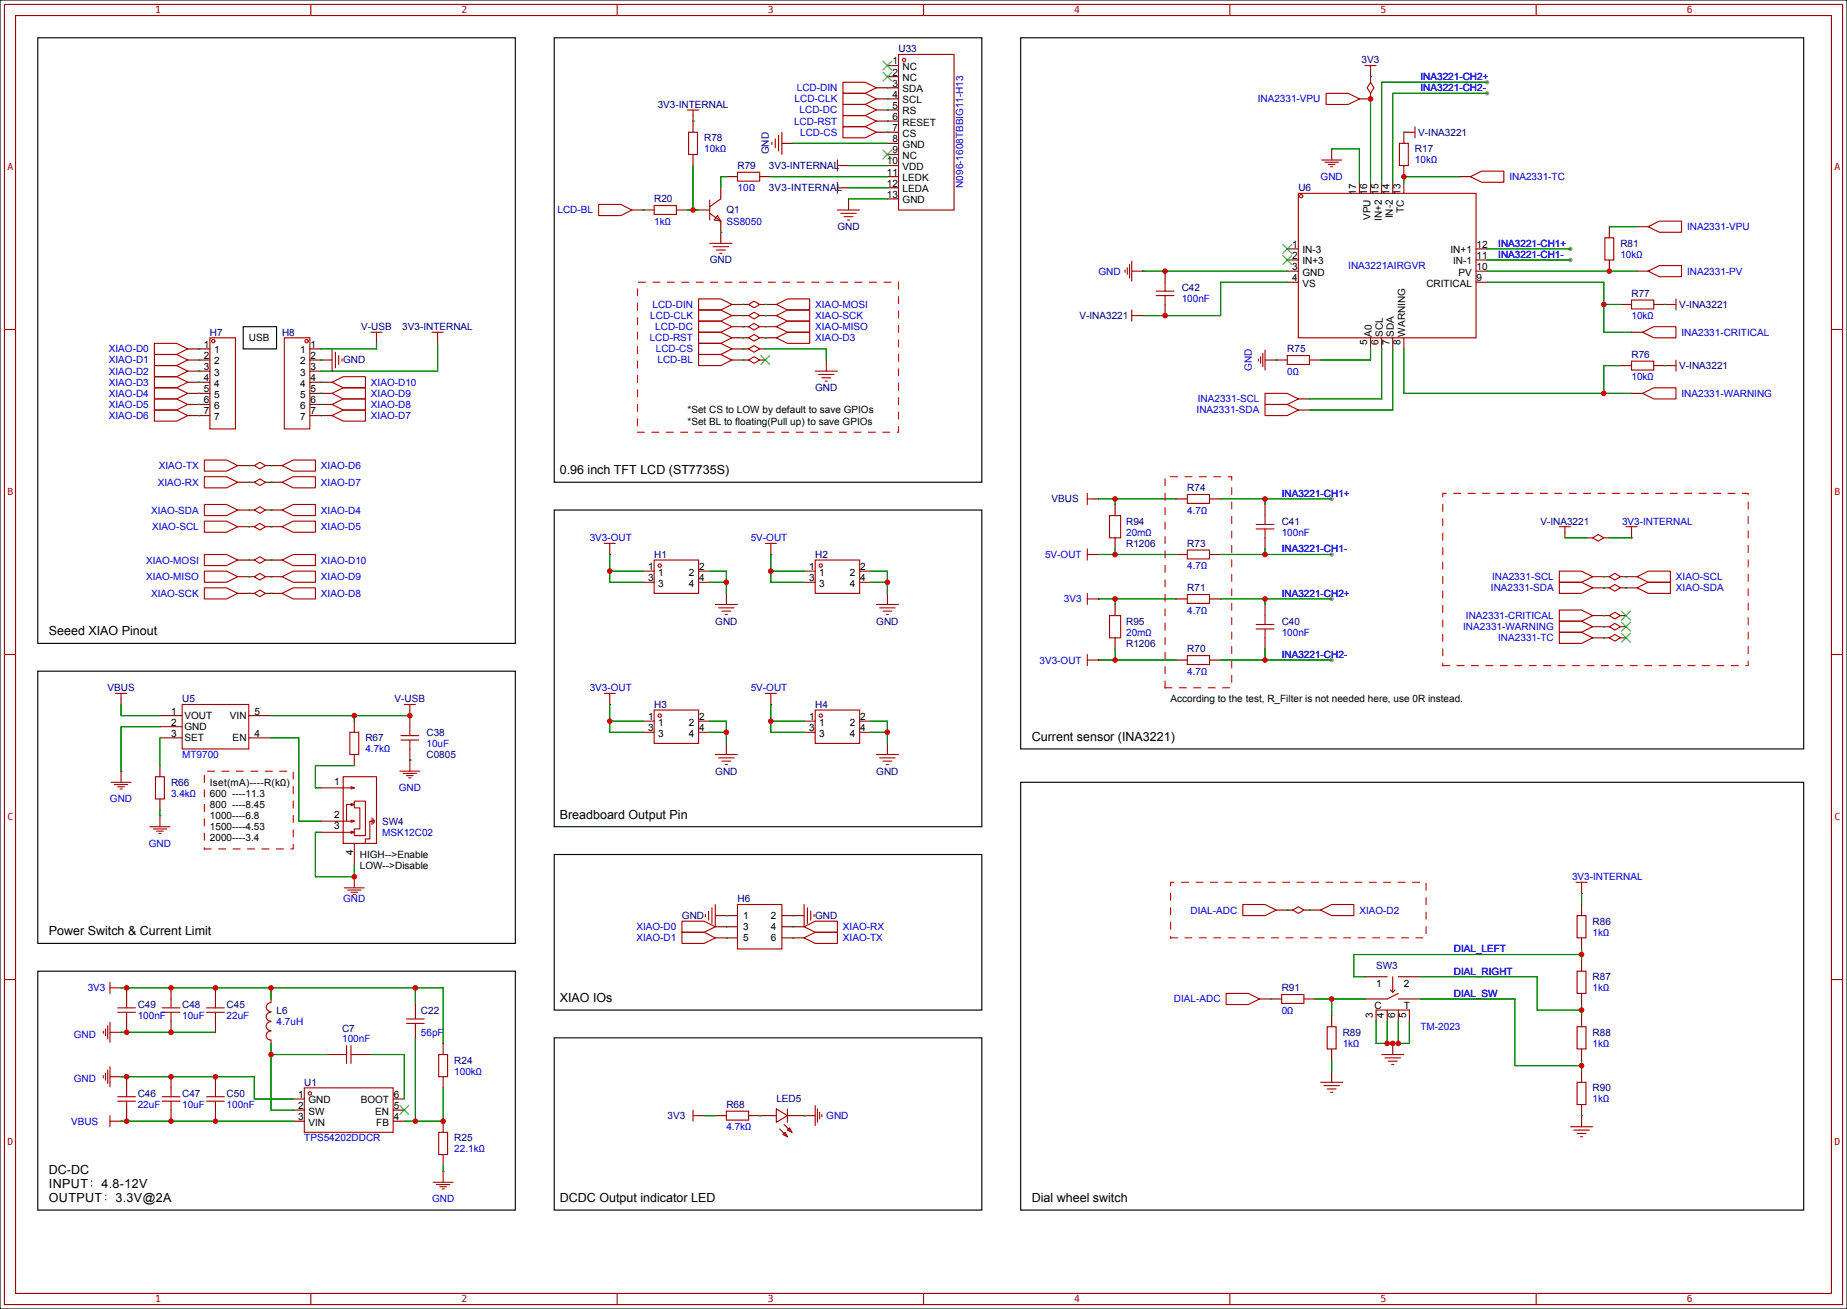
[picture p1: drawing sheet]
<svg xmlns="http://www.w3.org/2000/svg" width="422mm" height="299mm" viewBox="0 0 422 299" stroke-linecap="round" stroke-linejoin="round" font-family="sans-serif">
<path d="M0 0h422.4v299.2h-422.4z" fill-rule="evenodd" fill="#fff" stroke="#000" stroke-width=".25"/>
<g fill="#999">
<circle cx="340.1" cy="21.3" r=".51"/>
<circle cx="340.1" cy="18.8" r=".51"/>
<circle cx="304.5" cy="136.9" r=".51"/>
<circle cx="304.5" cy="150.9" r=".51"/>
<circle cx="304.5" cy="114" r=".51"/>
<circle cx="304.5" cy="126.7" r=".51"/>
<circle cx="359.2" cy="56.9" r=".51"/>
<circle cx="359.2" cy="59.4" r=".51"/>
</g>
<g fill="none" stroke="#a10000" stroke-width=".25">
<path d="M1 1h420.4v297.2h-420.4zM3.6 3.6h415.2v292.1h-415.2zM71.1 1v2.6M141.1 1v2.6M192.8 18.8h5.1l2.5 1.3-2.5 1.2h-5.1zM205.5 12.4h12.7v35.6h-12.7zM211.2 1v2.6M281.3 1v2.6M312.2 15h2.5M313.4 18.8l.8 1.3-.8 1.2-.7-1.2zM313.4 15v1.3M351.3 1v2.6"/>
<path d="M157.2 25.1h2.6M157.5 30.2h2v5.1h-2zM158.5 25.1v1.3M168.7 39.4h5v2h-5zM176.5 32.5v.5M177.3 31.8v2M178.1 31v3.5M178.8 30.2v5.1M191.5 36.6v2.5M191.5 37.8h1.3M192.8 21.3h5.1l2.5 1.3-2.5 1.3h-5.1zM192.8 23.9h5.1l2.5 1.2-2.5 1.3h-5.1z"/>
<path d="M192.8 26.4h5.1l2.5 1.3-2.5 1.3h-5.1zM192.8 29h5.1l2.5 1.2-2.5 1.3h-5.1zM302.3 36.6h4.5M303 37.1h3.1M303.3 21.3h5.1l2.5 1.3-2.5 1.3h-5.1zM303.8 37.6h1.5M304.3 38.1h.5M304.5 34v2.6M320 32.8h2.1v5h-2.1zM322.3 30.2h1.3M323.6 29v2.5M136.9 46.7h5.1l2.5 1.3-2.5 1.3h-5.1z"/>
<path d="M149.6 47h5.1v2h-5.1zM162.3 48.8l2.5 1.7M162.3 45.7v4.6M162.3 55.6h5.1M163.1 56.4h3.5M163.8 57.2h2.1M164.1 49.3l.7 1.2-1.5-.2zM164.6 57.9h.5M164.8 45.5l-2.5 1.7M191.5 41.7v2.5M191.5 42.9h1.3M191.5 48h5.1"/>
<path d="M192.3 48.8h3.5M193 49.5h2.1M193.8 50.3h.5M258.8 59.7v4.6M296.9 44.2h40.7v33h-40.7zM336.3 40.4l2.5-1.3h5.1v2.6h-5.1zM367 54.4h2.1v5h-2.1zM376.9 51.8l2.6-1.3h5.1v2.6h-5.1zM1 75.3h2.6M35.3 78.5h5.1l2.5 1.3-2.5 1.2h-5.1zM48 77.2h5.8v20.8h-5.8zM65 77.2h5.9v20.8h-5.9z"/>
<path d="M75.9 79.8v5M84.8 75.9h2.6M86.1 75.9v1.3M98.8 75.9h2.5M100.1 75.9v1.3M159.8 68.3h5l2.6 1.3-2.6 1.3h-5zM159.8 70.9h5l2.6 1.2-2.6 1.3h-5zM159.8 73.4h5l2.6 1.3-2.6 1.2h-5zM159.8 75.9h5l2.6 1.3-2.6 1.3h-5zM159.8 78.5h5l2.6 1.3-2.6 1.2h-5zM171.2 79.8l1.3-.8 1.2 .8-1.2 .7zM171.2 77.2l1.3-.7 1.2 .7-1.2 .8z"/>
<path d="M171.2 74.7l1.3-.8 1.2 .8-1.2 .7zM171.2 72.1l1.3-.7 1.2 .7-1.2 .8zM171.2 69.6l1.3-.8 1.2 .8-1.2 .8zM177.5 69.6l2.6-1.3h5.1v2.6h-5.1zM177.5 74.7l2.6-1.3h5.1v2.5h-5.1zM177.5 72.1l2.6-1.2h5.1v2.5h-5.1zM177.5 77.2l2.6-1.3h5.1v2.6h-5.1zM257.3 61.7v.5M257.8 61.2v1.5M258.3 60.5v3M258.8 62h2.6M258.8 70.9v2.5"/>
<path d="M258.8 72.1h1.3M264.4 66.5h4.1M264.4 67.6h4.1M266.4 64.5v2M266.4 67.6v2M373.1 68.6h5.1v2h-5.1zM375.7 75.9l2.5-1.2h5.1v2.5h-5.1zM376.9 62l2.6-1.3h5.1v2.5h-5.1zM382 69.6h1.3M383.3 68.3v2.6M418.8 75.3h2.6M35.3 81h5.1l2.5 1.3-2.5 1.3h-5.1z"/>
<path d="M35.3 83.6h5.1l2.5 1.2-2.5 1.3h-5.1zM35.3 86.1h5.1l2.5 1.3-2.5 1.2h-5.1zM35.3 88.6h5.1l2.5 1.3-2.5 1.3h-5.1zM35.3 91.2h5.1l2.5 1.3-2.5 1.2h-5.1zM35.3 93.7h5.1l2.5 1.3-2.5 1.3h-5.1zM75.9 95l2.6-1.3h5.1v2.6h-5.1zM75.9 92.5l2.6-1.3h5.1v2.5h-5.1zM75.9 89.9l2.6-1.3h5.1v2.6h-5.1zM75.9 87.4l2.6-1.3h5.1v2.5h-5.1zM76.7 80.5v3.6M77.5 81.3v2M78.2 82v.6"/>
<path d="M159.8 81h5l2.6 1.3-2.6 1.3h-5zM171.2 82.3l1.3-.8 1.2 .8-1.2 .8zM186.4 84.8h5.1M187.2 85.6h3.6M188 86.4h2M188.7 87.1h.5M287.8 82v.6M288.3 81.5v1.6M288.8 80.8v3M289.3 92.5h5.1l2.5 1.2-2.5 1.3h-5.1zM289.3 89.9h5.1l2.5 1.3-2.5 1.3h-5.1zM289.3 82.3h2.5"/>
<path d="M289.3 80v4.6M294.4 81.3h5.1v2h-5.1zM373.1 82.5h5.1v2.1h-5.1zM375.7 89.9l2.5-1.3h5.1v2.6h-5.1zM382 83.6h1.3M383.3 82.3v2.5M46.7 105.2h5.1l2.6 1.2-2.6 1.3h-5.1zM46.7 109h5.1l2.6 1.2-2.6 1.3h-5.1zM46.7 115.3h5.1l2.6 1.3-2.6 1.3h-5.1zM46.7 119.1h5.1l2.6 1.3-2.6 1.3h-5.1zM58.2 106.4l1.2-.7 1.3 .7-1.3 .8zM58.2 110.2l1.2-.7 1.3 .7-1.3 .8z"/>
<path d="M58.2 116.6l1.2-.8 1.3 .8-1.3 .7zM64.5 116.6l2.6-1.3h5v2.6h-5zM64.5 106.4l2.6-1.2h5v2.5h-5zM64.5 110.2l2.6-1.2h5v2.5h-5zM248.7 112.8v2.5M248.7 114h1.2M253.7 117.9h2.6v5h-2.6zM271.5 113h5.1v2.1h-5.1zM287.3 119.9h4M289.3 117.9v2M46.7 126.7h5.1l2.6 1.3-2.6 1.3h-5.1zM46.7 130.6h5.1l2.6 1.2-2.6 1.3h-5.1z"/>
<path d="M46.7 134.4h5.1l2.6 1.2-2.6 1.3h-5.1zM58.2 120.4l1.2-.8 1.3 .8-1.3 .8zM58.2 128l1.2-.7 1.3 .7-1.3 .8zM58.2 131.8l1.2-.7 1.3 .7-1.3 .8zM58.2 135.6l1.2-.7 1.3 .7-1.3 .8zM64.5 120.4l2.6-1.3h5v2.6h-5zM64.5 135.6l2.6-1.2h5v2.5h-5zM64.5 131.8l2.6-1.2h5v2.5h-5zM64.5 128l2.6-1.3h5v2.6h-5zM138.2 124.2h2.5M139.4 124.2v2.5M149.6 128h10.2v7.6h-10.2z"/>
<path d="M163.6 138.2h5.1M164.3 138.9h3.6M165.1 139.7h2M175 124.2h2.5M176.3 124.2v2.5M186.4 128h10.2v7.6h-10.2zM200.4 138.2h5.1M201.2 138.9h3.5M201.9 139.7h2.1M248.7 136.9h2.5M248.7 125.5v2.5M248.7 135.6v2.6"/>
<path d="M248.7 126.7h2.5M271.5 135.9h5.1v2h-5.1zM271.5 125.7h5.1v2.1h-5.1zM287.3 120.9h4M289.3 120.9v2M356.6 130.6h5.1l2.5 1.2-2.5 1.3h-5.1zM356.6 133.1h5.1l2.5 1.3-2.5 1.2h-5.1zM356.6 139.4h5.1l2.5 1.3-2.5 1.3h-5.1zM356.6 120.4h2.6M357.9 120.4v1.3M364.2 122.9l1.3-.7 1.3 .7-1.3 .8zM368 131.8l1.3-.7 1.3 .7-1.3 .8z"/>
<path d="M368 134.4l1.3-.8 1.3 .8-1.3 .7zM371.9 120.4h2.5M373.1 120.4v2.5M374.4 131.8l2.5-1.2h5.1v2.5h-5.1zM374.4 134.4l2.5-1.3h5.1v2.5h-5.1zM1 149.6h2.6M26.4 158.5h2.6M27.7 158.5v1.3M138.2 158.5h2.5M139.4 158.5v2.5M165.9 140.5h.5M175 158.5h2.5"/>
<path d="M176.3 158.5v2.5M202.7 140.5h.5M248.7 149.6v2.5M248.7 150.9h2.5M253.7 140.7h2.6v5.1h-2.6zM271.5 149.9h5.1v2h-5.1zM287.3 142.7h4M287.3 143.8h4M289.3 140.7v2M289.3 143.8v2M356.6 142h5.1l2.5 1.3-2.5 1.2h-5.1zM356.6 144.5h5.1l2.5 1.3-2.5 1.3h-5.1z"/>
<path d="M368 140.7l1.3-.7 1.3 .7-1.3 .8zM368 143.3l1.3-.8 1.3 .8-1.3 .7zM368 145.8l1.3-.8 1.3 .8-1.3 .8zM418.8 149.6h2.6M25.4 178.8h4.6M26.2 179.3h3M26.9 179.8h1.5M27.7 176.3v2.5M35.6 177.5h2v5.1h-2zM41.7 161h15.2v10.2h-15.2zM78.5 177.5h7.6v15.3h-7.6zM80 167.4h2v5.1h-2z"/>
<path d="M80.3 179.8l.7 .3M91.4 176.3h4.6M91.7 168.1h4.1M91.7 169.2h4.1M92.2 176.8h3M92.5 161h2.5M93 177.3h1.5M93.5 177.8h.5M93.7 161v1.3M93.7 166.1v2M93.7 169.2v2M93.7 173.7v2.6"/>
<path d="M149.6 162.3h10.2v7.6h-10.2zM163.6 172.5h5.1M164.3 173.2h3.6M165.1 174h2M165.9 174.8h.5M186.4 162.3h10.2v7.6h-10.2zM200.4 172.5h5.1M201.2 173.2h3.5M201.9 174h2.1M202.7 174.8h.5M27.4 180.3h.5M34.3 189h4.6"/>
<path d="M35.1 189.5h3M35.8 190h1.5M36.3 190.5h.5M36.6 186.4v2.6M78.5 190.2h2.5l-.7 .3M78.5 187.7h2.5M78.5 180.1h2.5M80.3 184.1l.7-.2h-1.8v3.8M80.3 187.5l.7 .2M80.3 190l.7 .2M80.3 183.6l.7 .3M81 183.1h2.6v7.9h-2.6v-1.5h1.3v-4.8h-1.3z"/>
<path d="M81 187.7l-.7 .3M81 180.1l-.7 .2M85.1 187.7h-.5v4.1h-1v1M85.1 186.9v1.6M85.3 187.2v1M85.6 187.5v.5M78.7 202.9h4.6M79.5 203.5h3M80.3 204h1.5M80.8 204.5h.5M81 200.4v2.5M156 210.6h5l2.6 1.2-2.6 1.3h-5z"/>
<path d="M156 213.1h5l2.6 1.3-2.6 1.2h-5zM161.3 209v.5M162.1 208.3v2M162.8 207.5v3.6M163.6 206.8v5M168.7 206.8h10.1v10.1h-10.1zM183.9 211.8l2.5-1.2h5.1v2.5h-5.1zM183.9 214.4l2.5-1.3h5.1v2.5h-5.1zM183.9 206.8v5M184.7 207.5v3.6M185.4 208.3v2M186.2 209v.5"/>
<path d="M284.2 206.8h5.1l2.5 1.2-2.5 1.3h-5.1zM295.7 208l1.2-.7 1.3 .7-1.3 .8zM302 208l2.5-1.2h5.1v2.5h-5.1zM360.4 201.7h2.6M360.7 209.3h2v5.1h-2zM361.7 201.7v2.5M1 223.9h2.6M23.6 235.7v.5M24.1 235.2v1.5M24.6 234.4v3.1M25.1 224.5v2.6M25.1 233.7v4.6"/>
<path d="M25.1 225.8h2.6M25.1 236h2.6M26.9 231.4h4.1M26.9 230.4h4.1M29 228.3v2.1M29 231.4v2M37.1 231.4h4M37.1 230.4h4M39.1 228.3v2.1M39.1 231.4v2M47.2 231.4h4.1M47.2 230.4h4.1"/>
<path d="M49.3 228.3v2.1M49.3 231.4v2M62 233.5a1.01 1.01 0 0 0-1.1 1 1.01 1.01 0 0 0 1.1 1.1M62 231.4a1.01 1.01 0 0 0-1.1 1 1.01 1.01 0 0 0 1.1 1M62 229.2a1.01 1.01 0 0 0-1.1 1 1.01 1.01 0 0 0 1.1 1M62 235.7a1.01 1.01 0 0 0-1.1 1 1.01 1.01 0 0 0 1.1 1M79.2 239v4.1M80.3 239v4.1M93 233.9h4M93 232.9h4M95 232.2v.7M95 233.9v.8"/>
<path d="M280.4 227.1h5.1l2.5 1.2-2.5 1.3h-5.1zM293.1 227.3h5.1v2.1h-5.1zM303.5 234.7h2.1v5.1h-2.1zM314.7 230.9h7.6M318 226.3l.5 .5 .5-.5M318.5 223.3v3.5M319.8 227.1l-2.6 1.2M360.7 222h2v5.1h-2zM360.7 234.7h2v5.1h-2zM418.8 223.9h2.6M23.6 245.9v.5M24.1 245.4v1.5"/>
<path d="M24.6 244.6v3M25.1 256.3h2.6M25.1 243.8v4.6M25.1 255v2.6M25.1 246.1h2.6M26.9 251.7h4.1M26.9 250.7h4.1M29 248.7v2M29 251.7v2M37.1 251.7h4M37.1 250.7h4M39.1 248.7v2"/>
<path d="M39.1 251.7v2M47.2 251.7h4.1M47.2 250.7h4.1M49.3 248.7v2M49.3 251.7v2M69.6 248.7h20.3v10.1h-20.3zM77.2 241h2M80.3 241h2M100.3 241h2.1v5.1h-2.1zM100.3 258.8h2.1v5.1h-2.1zM158.5 253.7v2.6M158.5 255h1.3"/>
<path d="M166.1 254h5.1v2h-5.1zM177.5 253.5l2.6 1.5-2.6 1.5zM178.3 258.1l1.8 1.7M179.1 259.3l.5-.5 .5 1zM179.3 257l1.8 1.8M180.1 253.5v3M180.6 257.8l.5 1-1-.5zM183.9 255h2.5M186.4 252.7v4.6M186.9 253.5v3M187.5 254.3v1.5M188 254.8v.5"/>
<path d="M302 247.4h5.1M302.8 248.2h3.5M303.5 248.9h2.1M304.3 249.7h.5M316 241h5.1M316.7 241.8h3.6M317.5 242.6h2M318.3 243.3h.5M359.2 257.6h5M359.9 258.3h3.6M360.7 247.4h2v5.1h-2zM360.7 259.1h2"/>
<path d="M361.4 259.8h.5M99.1 270.3h4.5M99.8 270.8h3.1M100.6 271.3h1.5M101.1 271.8h.5M101.3 267.7v2.6M71.1 295.7v2.5M141.1 295.7v2.5M211.2 295.7v2.5M281.3 295.7v2.5M351.3 295.7v2.5"/>
<circle cx="206.8" cy="13.7" r=".38"/>
<circle cx="297.6" cy="44.8" r=".38"/>
<circle cx="48.8" cy="78" r=".38"/>
<circle cx="70.1" cy="78" r=".38"/>
<circle cx="150.9" cy="129.3" r=".38"/>
<circle cx="187.7" cy="129.3" r=".38"/>
<circle cx="150.9" cy="163.6" r=".38"/>
<circle cx="187.7" cy="163.6" r=".38"/>
<circle cx="70.9" cy="249.9" r=".38"/>
</g>
<g fill="none" stroke="#870000" stroke-width=".25">
<path d="M202.9 15h2.6M202.9 17.5h2.6M313.4 16.3v2.5M158.5 26.4v3.8M158.5 35.3v2.5M178.8 32.8h2.6M192.8 37.8h1.3M200.4 20.1h5.1M200.4 22.6h5.1M200.4 25.1h5.1M200.4 27.7h5.1M200.4 30.2h5.1"/>
<path d="M202.9 32.8h2.6M202.9 35.3h2.6M202.9 37.8h2.6M304.5 34h.1M313.4 21.3v1.3h-2.5M321.1 37.8v2.6M322.3 30.2h-1.2v2.6M144.5 48h5.1M154.7 48h2.5M159.8 48h2.5M164.8 42.9v2.6M164.8 50.5v5.1"/>
<path d="M166.1 40.4h2.6M173.7 40.4h2.6M192.8 42.9h1.3M194.1 45.5v2.5M202.9 40.4h2.6M202.9 42.9h2.6M202.9 45.5h2.6M294.4 56.9h2.5M294.4 59.4h2.5M310.9 41.7v2.5M313.4 41.7v2.5M316 41.7v2.5"/>
<path d="M318.5 41.7v2.5M321.1 41.7v2.5M333.8 40.4h2.5M337.6 56.9h2.5M337.6 59.4h2.5M368 51.8v2.6M368 59.4v2.6M374.4 51.8h2.5M42.9 79.8h5.1M70.9 79.8h2.5M86.1 77.2v1.3M100.1 77.2v1.3"/>
<path d="M167.4 69.6h3.8M167.4 72.1h3.8M167.4 74.7h3.8M167.4 77.2h3.8M167.4 79.8h3.8M173.7 69.6h3.8M173.7 72.1h3.8M173.7 74.7h3.8M173.7 77.2h3.8M173.7 79.8h1.3M260.1 72.1h1.3M261.4 62h.1"/>
<path d="M266.4 62v2.5M266.4 69.6v2.5M294.4 62h2.5M294.4 64.5h2.5M313.4 77.2v2.6M316 77.2v2.6M318.5 77.2v2.6M321.1 77.2v2.6M337.6 62h2.5M337.6 64.5h2.5M370.6 69.6h2.5M373.1 75.9h2.6"/>
<path d="M374.4 62h2.5M378.2 69.6h3.8M42.9 82.3h5.1M42.9 89.9h5.1M42.9 84.8h5.1M42.9 87.4h5.1M42.9 92.5h5.1M42.9 95h5.1M70.9 82.3h5M70.9 89.9h5M70.9 84.8h2.5M70.9 87.4h5"/>
<path d="M70.9 92.5h5M70.9 95h5M167.4 82.3h3.8M173.7 82.3h1.3M189 82.3v2.5M291.8 82.3h.1M291.8 82.3h2.6M296.9 93.7h2.6M296.9 91.2h2.6M299.5 82.3h2.5M370.6 83.6h2.5M373.1 89.9h2.6"/>
<path d="M378.2 83.6h3.8M54.4 106.4h3.8M54.4 110.2h3.8M54.4 116.6h3.8M60.7 106.4h3.8M60.7 110.2h3.8M60.7 116.6h3.8M249.9 114h1.3M255 115.3v2.6M269 114h2.5M276.6 114h2.5M289.3 115.3v2.6"/>
<path d="M54.4 120.4h3.8M54.4 128h3.8M54.4 131.8h3.8M54.4 135.6h3.8M60.7 120.4h3.8M60.7 128h3.8M60.7 131.8h3.8M60.7 135.6h3.8M139.4 126.7h.1M147.1 130.6h2.5M147.1 133.1h2.5M159.8 130.6h2.5"/>
<path d="M159.8 133.1h2.5M166.1 135.6v2.6M176.3 126.7h.1M183.9 130.6h2.5M183.9 133.1h2.5M196.6 130.6h2.5M196.6 133.1h2.5M202.9 135.6v2.6M251.2 136.9h.1M251.2 126.7h.1M255 122.9v2.6M255 138.2v2.5"/>
<path d="M269 136.9h2.5M269 126.7h2.5M276.6 136.9h2.5M276.6 126.7h2.5M289.3 122.9v2.6M289.3 138.2v2.5M357.9 121.7v1.2M363 122.9h1.2M364.2 131.8h3.8M364.2 134.4h3.8M366.8 122.9h1.2M370.6 131.8h3.8"/>
<path d="M370.6 134.4h3.8M373.1 122.9h.1M27.7 159.8v1.2M251.2 150.9h.1M255 145.8v2.5M269 150.9h2.5M276.6 150.9h2.5M289.3 145.8v2.5M364.2 140.7h3.8M364.2 143.3h3.8M364.2 145.8h3.8M370.6 140.7h1.3"/>
<path d="M370.6 143.3h1.3M370.6 145.8h1.3M27.7 176.3h.1M36.6 163.6h5.1M36.6 166.1h5.1M36.6 168.7h5.1M36.6 175v2.5M56.9 163.6h5.1M56.9 168.7h5.1M81 164.8v2.6M81 172.5v2.5M93.7 173.7h.1"/>
<path d="M93.7 162.3v3.8M93.7 171.2v2.5M139.4 161h.1M147.1 164.8h2.5M147.1 167.4h2.5M159.8 164.8h2.5M159.8 167.4h2.5M166.1 169.9v2.6M176.3 161h.1M183.9 164.8h2.5M183.9 167.4h2.5M196.6 164.8h2.5"/>
<path d="M196.6 167.4h2.5M202.9 169.9v2.6M36.6 186.4h.1M36.6 182.6v2.6M73.4 190.2h5.1M73.4 187.7h5.1M73.4 180.1h5.1M81 192.8v5.1M81 200.4h.1M163.6 209.3h5.1M163.6 211.8h5.1M163.6 214.4h5.1"/>
<path d="M178.8 209.3h5.1M178.8 211.8h5.1M178.8 214.4h5.1M291.8 208h3.9M298.2 208h3.8M361.7 204.2h.1M361.7 206.8v2.5M361.7 214.4v2.5M361.7 219.5v2.5M27.7 225.8h.1M27.7 236h.1M29 225.8v2.5"/>
<path d="M29 233.4v2.6M39.1 225.8v2.5M39.1 233.4v2.6M49.3 225.8v2.5M49.3 233.4v2.6M62 228.3v.8M62 237.7v.8M95 229.6v2.6M95 234.7v2.5M101.3 238.5v2.5M288 228.3h5.1M298.2 228.3h2.5"/>
<path d="M304.5 232.2v2.5M304.5 239.8v2.5M312.2 223.3h5M312.2 228.3h5M314.7 230.9v2.5M317.2 230.9v2.5M318.5 238.5v2.5M319.8 223.3h5.1M319.8 230.9v2.5M319.8 228.3h5.1M322.3 230.9v2.5M361.7 227.1v2.5"/>
<path d="M361.7 232.2v2.5M361.7 239.8v2.5M27.7 256.3h.1M27.7 246.1h.1M29 246.1v2.6M29 253.7v2.6M39.1 246.1v2.6M39.1 253.7v2.6M49.3 246.1v2.6M49.3 253.7v2.6M67.1 251.2h2.5M67.1 253.7h2.5"/>
<path d="M67.1 256.3h2.5M74.7 241h2.5M82.3 241h2.5M89.9 251.2h2.6M89.9 253.7h2.6M89.9 256.3h2.6M101.3 246.1v2.6M101.3 256.3v2.5M159.8 255h1.2M163.6 255h2.5M171.2 255h6.3M180.1 255h3.8"/>
<path d="M183.9 255h.1M304.5 244.9v2.5M361.7 244.9v2.5M361.7 252.5v5.1M101.3 267.7h.1M101.3 263.9v2.5"/>
</g>
<g fill="none" stroke="#3c3" stroke-width=".25">
<path d="M201.9 14l2.1 2M201.9 16.5l2.1 2M204 14l-2.1 2M204 16.5l-2.1 2M201.9 34.3l2.1 2M204 34.3l-2.1 2M293.4 55.9l2 2M293.4 58.4l2 2.1M295.4 55.9l-2 2M295.4 58.4l-2 2.1M174 81.3l2 2M176 81.3l-2 2"/>
<path d="M370.8 139.7l2.1 2M372.9 139.7l-2.1 2M370.8 142.2l2.1 2.1M370.8 144.8l2.1 2M372.9 142.2l-2.1 2.1M372.9 144.8l-2.1 2M91.4 252.7l2.1 2.1M93.5 252.7l-2.1 2.1"/>
</g>
<path d="M8.6 8.6h109.3v138.5h-109.3zM126.7 8.6h97.8v101.6h-97.8zM233.4 8.6h179.1v162.6h-179.1zM55.6 74.7h7.6v5.1h-7.6zM126.7 116.6h97.8v72.4h-97.8zM8.6 153.4h109.3v62.2h-109.3zM233.4 178.8h179.1v97.8h-179.1zM126.7 195.3h97.8v35.6h-97.8zM8.6 222h109.3v54.6h-109.3zM126.7 237.2h97.8v39.4h-97.8z" fill="none" stroke="#000" stroke-width=".25"/>
<g fill="none" stroke="#008700" stroke-width=".25">
<path d="M313.4 17.5h.1M340.1 18.8h-24.1v22.9M158.5 27.7h.1M158.5 37.8v10.2M181.4 32.8h21.5M194.1 37.8h8.8M202.9 20.1h.1M202.9 22.6h.1M202.9 25.1h.1M202.9 27.7h.1M202.9 30.2h.1M304.5 34h6.4v7.7"/>
<path d="M313.4 22.6v19.1M321.1 30.2h.1M340.1 21.3h-21.6v20.4M147.1 48h.1M157.2 48h2.6M164.8 53.1h.1M166.1 40.4h-1.3v2.5M176.3 40.4h26.6M194.1 42.9h8.8M194.1 45.5h8.8M333.8 40.4h-12.7v1.3M340.1 56.9h19.1"/>
<path d="M340.1 59.4h19.1M368 51.8h6.4M45.5 79.8h.1M86.1 78.5v1.3h-12.7M100.1 78.5v6.3h-26.7M169.9 79.8h.1M169.9 77.2h.1M169.9 74.7h.1M169.9 72.1h.1M169.9 69.6h.1M175 69.6h.1M175 72.1h.1"/>
<path d="M175 74.7h.1M175 77.2h.1M175 79.8h14v2.5M261.4 62h33M294.4 64.5h-15.3v7.6h-17.7M313.4 79.8v2.5h-11.4M316 79.8v11.4h-16.5M318.5 79.8v13.9h-19M321.1 79.8v10.1h52M340.1 62h34.3M340.1 64.5h26.7v11.4h6.3M366.8 69.6h3.8"/>
<path d="M380.7 69.6h.1M45.5 82.3h.1M45.5 84.8h.1M45.5 87.4h.1M45.5 89.9h.1M45.5 92.5h.1M45.5 95h.1M73.4 95h.1M73.4 92.5h.1M73.4 89.9h.1M73.4 87.4h.1M73.4 82.3h.1"/>
<path d="M169.9 82.3h.1M291.8 82.3h.1M370.6 83.6h-3.8v6.3M380.7 83.6h.1M56.9 106.4h.1M56.9 110.2h.1M56.9 116.6h.1M62 116.6h.1M62 106.4h.1M62 110.2h.1M251.2 114h17.8M255 114v1.3"/>
<path d="M279.1 114h25.4M289.3 114v1.3M56.9 120.4h.1M56.9 128h.1M56.9 131.8h.1M56.9 135.6h.1M62 120.4h.1M62 135.6h.1M62 131.8h.1M62 128h.1M139.4 130.6h7.7M139.4 126.7v6.4h7.7"/>
<path d="M162.3 130.6h3.8v5M162.3 133.1h3.8M176.3 130.6h7.6M176.3 126.7v6.4h7.6M199.1 130.6h3.8v5M199.1 133.1h3.8M251.2 136.9h17.8M251.2 126.7h17.8M255 125.5v1.2M255 136.9v1.3M279.1 136.9h25.4M279.1 126.7h25.4"/>
<path d="M289.3 125.5v1.2M289.3 136.9v1.3M357.9 122.9h5.1M366.8 131.8h.1M366.8 134.4h.1M368 122.9h5.1M371.9 131.8h.1M371.9 134.4h.1M251.2 150.9h17.8M255 148.3v2.6M279.1 150.9h25.4M289.3 148.3v2.6"/>
<path d="M366.8 140.7h.1M366.8 145.8h.1M366.8 143.3h.1M27.7 161v2.6h8.9M36.6 166.1h-8.9v10.2M36.6 168.7v6.3M62 163.6h31.7M62 168.7h6.3v19h5.1M81 163.6v1.2M81 175h-8.9v5.1h1.3M93.7 173.7h.1M139.4 161v6.4h7.7"/>
<path d="M139.4 164.8h7.7M162.3 164.8h3.8v5.1M162.3 167.4h3.8M176.3 161v6.4h7.6M176.3 164.8h7.6M199.1 164.8h3.8v5.1M199.1 167.4h3.8M36.6 185.2v1.2M73.4 190.2h-1.3v10.2h8.9v-2.5M166.1 211.8h.1M166.1 214.4h.1M166.1 209.3h.1"/>
<path d="M181.4 209.3h.1M181.4 214.4h.1M181.4 211.8h.1M294.4 208h.1M299.5 208h.1M361.7 218.2h-52.1v5.1h2.6M361.7 204.2v2.6M361.7 216.9v2.6M27.7 236h21.6M27.7 225.8h73.6v12.7M62 225.8v2.5M62 238.5v15.2h5.1"/>
<path d="M95 225.8v3.8M95 237.2v19.1M290.6 228.3h.1M300.7 228.3h11.5M304.5 228.3v3.9M314.7 233.4v5.1h7.6v-5.1M317.2 233.4v5.1M319.8 233.4v5.1M324.9 223.3h26.6v7.6h10.2M324.9 228.3h21.6v15.3h15.2M361.7 229.6v2.6M27.7 256.3h39.4"/>
<path d="M27.7 246.1h30.5v5.1h8.9M62 241h12.7M84.8 241h7.7v10.2M101.3 248.7v7.6h-8.8M161 255h2.6M173.7 255h.1M183.9 255h.1M304.5 242.3v2.6M361.7 255h.1M361.7 242.3v2.6M101.3 266.4v1.3"/>
</g>
<g fill="#000">
<path d="M20.8 270a.15 .15 0 0 1 .3 0 .15 .15 0 0 1-.3 0zM20.8 271a.15 .15 0 0 1 .3 0 .15 .15 0 0 1-.3 0z"/>
<path d="M24 273.2a.15 .15 0 0 1 .3 0 .15 .15 0 0 1-.3 0zM24 274.2a.15 .15 0 0 1 .3 0 .15 .15 0 0 1-.3 0z"/>
</g>
<path d="M145.8 64.5h59.7v34.3h-59.7zM266.4 109h15.3v48.2h-15.3zM329.9 112.8h69.9v39.3h-69.9zM46.7 176.3h20.4v17.8h-20.4zM267.7 201.7h58.4v12.7h-58.4z" fill="none" stroke="#f00" stroke-width=".25" stroke-dasharray="1.5 1.8"/>
<g fill="#c00">
<circle cx="39.1" cy="256.3" r=".63"/>
<circle cx="29" cy="256.3" r=".63"/>
<circle cx="49.3" cy="256.3" r=".63"/>
<circle cx="39.1" cy="236" r=".63"/>
<circle cx="29" cy="236" r=".63"/>
<circle cx="62" cy="225.8" r=".63"/>
<circle cx="95" cy="225.8" r=".63"/>
<circle cx="49.3" cy="225.8" r=".63"/>
<circle cx="39.1" cy="225.8" r=".63"/>
<circle cx="29" cy="225.8" r=".63"/>
<circle cx="101.3" cy="256.3" r=".63"/>
<circle cx="95" cy="256.3" r=".63"/>
<circle cx="81" cy="163.6" r=".63"/>
<circle cx="93.7" cy="163.6" r=".63"/>
<circle cx="266.4" cy="62" r=".63"/>
<circle cx="266.4" cy="72.1" r=".63"/>
<circle cx="321.1" cy="40.4" r=".63"/>
<circle cx="366.8" cy="89.9" r=".63"/>
<circle cx="158.5" cy="48" r=".63"/>
<circle cx="366.8" cy="69.6" r=".63"/>
<circle cx="368" cy="62" r=".63"/>
<circle cx="139.4" cy="130.6" r=".63"/>
<circle cx="176.3" cy="130.6" r=".63"/>
<circle cx="166.1" cy="133.1" r=".63"/>
<circle cx="202.9" cy="133.1" r=".63"/>
<circle cx="139.4" cy="164.8" r=".63"/>
<circle cx="176.3" cy="164.8" r=".63"/>
<circle cx="166.1" cy="167.4" r=".63"/>
<circle cx="202.9" cy="167.4" r=".63"/>
<circle cx="313.4" cy="22.6" r=".63"/>
<circle cx="317.2" cy="238.5" r=".63"/>
<circle cx="318.5" cy="238.5" r=".63"/>
<circle cx="319.8" cy="238.5" r=".63"/>
<circle cx="361.7" cy="218.2" r=".63"/>
<circle cx="361.7" cy="230.9" r=".63"/>
<circle cx="361.7" cy="243.6" r=".63"/>
<circle cx="304.5" cy="228.3" r=".63"/>
<circle cx="81" cy="200.4" r=".63"/>
<circle cx="255" cy="150.9" r=".63"/>
<circle cx="255" cy="136.9" r=".63"/>
<circle cx="289.3" cy="136.9" r=".63"/>
<circle cx="289.3" cy="150.9" r=".63"/>
<circle cx="255" cy="114" r=".63"/>
<circle cx="289.3" cy="114" r=".63"/>
<circle cx="255" cy="126.7" r=".63"/>
<circle cx="289.3" cy="126.7" r=".63"/>
<circle cx="62" cy="241" r=".63"/>
<circle cx="49.3" cy="246.1" r=".63"/>
<circle cx="39.1" cy="246.1" r=".63"/>
<circle cx="29" cy="246.1" r=".63"/>
</g>
<g font-size="2.9">
<text x="128" y="108.4">0.96 inch TFT LCD (ST7735S)</text>
<text x="11.2" y="145.2">Seeed XIAO Pinout</text>
<text x="236" y="169.3">Current sensor (INA3221)</text>
<text x="128" y="187.1">Breadboard Output Pin</text>
<text x="11.2" y="213.8">Power Switch &amp; Current Limit</text>
<text x="128" y="229">XIAO IOs</text>
<text x="11.2" y="268.4">DC-DC</text>
<text x="11.2" y="271.6">INPUT</text>
<text x="11.2" y="274.7">OUTPUT</text>
<text x="23.2" y="271.6">4.8-12V</text>
<text x="26.4" y="274.7">3.3V@2A</text>
<text x="128" y="274.7">DCDC Output indicator LED</text>
<text x="236" y="274.7">Dial wheel switch</text>
</g>
<g font-size="2.3" fill="#000080">
<text x="205.5" y="12">U33</text>
<text x="311.4" y="14.5">3V3</text>
<text x="150.4" y="24.7">3V3-INTERNAL</text>
<text x="161" y="32.3">R78</text>
<text x="175.8" y="35.3" transform="rotate(-90 175.8 35.3)">GND</text>
<text x="323.6" y="34.8">R17</text>
<text x="324.4" y="31">V-INA3221</text>
<text x="168.7" y="38.6">R79</text>
<text x="175.8" y="38.6">3V3-INTERNAL</text>
<text x="149.6" y="46.3">R20</text>
<text x="175.8" y="43.7">3V3-INTERNAL</text>
<text x="296.9" y="43.7">U6</text>
<text x="166.1" y="48.8">Q1</text>
<text x="191.5" y="52.6">GND</text>
<text x="370.6" y="56.4">R81</text>
<text x="162.3" y="60.2">GND</text>
<text x="270.3" y="66.6">C42</text>
<text x="373.1" y="67.8">R77</text>
<text x="384" y="70.4">V-INA3221</text>
<text x="48" y="76.7">H7</text>
<text x="64.5" y="76.7">H8</text>
<text x="82.6" y="75.5">V-USB</text>
<text x="92" y="75.5">3V3-INTERNAL</text>
<text x="246.9" y="72.9">V-INA3221</text>
<text x="78.5" y="83.1">GND</text>
<text x="294.4" y="80.5">R75</text>
<text x="373.1" y="81.8">R76</text>
<text x="186.4" y="89.4">GND</text>
<text x="384" y="84.4">V-INA3221</text>
<text x="271.5" y="112.3">R74</text>
<text x="240.5" y="114.8">VBUS</text>
<text x="257.6" y="119.9">R94</text>
<text x="293.1" y="119.9">C41</text>
<text x="352.3" y="119.9">V-INA3221</text>
<text x="257.6" y="125">R1206</text>
<text x="271.5" y="125">R73</text>
<text x="149.6" y="127.5">H1</text>
<text x="186.4" y="127.5">H2</text>
<text x="271.5" y="135.2">R71</text>
<text x="163.6" y="142.8">GND</text>
<text x="200.4" y="142.8">GND</text>
<text x="257.6" y="142.8">R95</text>
<text x="293.1" y="142.8">C40</text>
<text x="257.6" y="147.9">R1206</text>
<text x="271.5" y="149.1">R70</text>
<text x="24.6" y="158">VBUS</text>
<text x="41.7" y="160.6">U5</text>
<text x="90.2" y="160.6">V-USB</text>
<text x="149.6" y="161.8">H3</text>
<text x="186.4" y="161.8">H4</text>
<text x="83.6" y="169.4">R67</text>
<text x="97.5" y="173.3">C0805</text>
<text x="97.5" y="168.2">C38</text>
<text x="39.1" y="179.6">R66</text>
<text x="163.6" y="177.1">GND</text>
<text x="200.4" y="177.1">GND</text>
<text x="87.4" y="188.5">SW4</text>
<text x="168.7" y="206.3">H6</text>
<text x="156" y="210.1">GND</text>
<text x="186.4" y="210.1">GND</text>
<text x="364.2" y="211.4">R86</text>
<text x="314.7" y="221.5">SW3</text>
<text x="293.1" y="226.6">R91</text>
<text x="364.2" y="224.1">R87</text>
<text x="31.5" y="230.4">C49</text>
<text x="41.7" y="230.4">C48</text>
<text x="51.8" y="230.4">C45</text>
<text x="63.2" y="231.7">L6</text>
<text x="96.3" y="231.7">C22</text>
<text x="78.2" y="235.8">C7</text>
<text x="307.1" y="236.8">R89</text>
<text x="364.2" y="236.8">R88</text>
<text x="103.9" y="243.1">R24</text>
<text x="31.5" y="250.7">C46</text>
<text x="41.7" y="250.7">C47</text>
<text x="51.8" y="250.7">C50</text>
<text x="69.6" y="248.2">U1</text>
<text x="177.5" y="252">LED5</text>
<text x="364.2" y="249.5">R90</text>
<text x="152.7" y="255.8">3V3</text>
<text x="166.1" y="253.3">R68</text>
<text x="103.9" y="260.9">R25</text>
</g>
<g font-size="2.3">
<text x="204.1" y="14.7">1</text>
<text x="204.1" y="17.3">2</text>
<text x="206.4" y="16">NC</text>
<text x="204.1" y="19.8">3</text>
<text x="204.1" y="22.4">4</text>
<text x="206.4" y="18.5">NC</text>
<text x="206.4" y="21.1">SDA</text>
<text x="206.4" y="23.6">SCL</text>
<text x="204.1" y="24.9">5</text>
<text x="204.1" y="27.4">6</text>
<text x="204.1" y="30">7</text>
<text x="206.4" y="26.2">RS</text>
<text x="206.4" y="28.7">RESET</text>
<text x="204.1" y="32.5">8</text>
<text x="204.1" y="35.1">9</text>
<text x="206.4" y="31.2">CS</text>
<text x="206.4" y="33.8">GND</text>
<text x="202.8" y="37.6">10</text>
<text x="202.8" y="40.1">11</text>
<text x="206.4" y="36.3">NC</text>
<text x="206.4" y="38.9">VDD</text>
<text x="206.4" y="41.4">LEDK</text>
<text x="202.8" y="42.7">12</text>
<text x="202.8" y="45.2">13</text>
<text x="206.4" y="43.9">LEDA</text>
<text x="206.4" y="46.5">GND</text>
<text x="310.2" y="44.6" transform="rotate(-90 310.2 44.6)">17</text>
<text x="312.7" y="44.6" transform="rotate(-90 312.7 44.6)">16</text>
<text x="315.2" y="44.6" transform="rotate(-90 315.2 44.6)">15</text>
<text x="317.8" y="44.6" transform="rotate(-90 317.8 44.6)">14</text>
<text x="320.3" y="44.6" transform="rotate(-90 320.3 44.6)">13</text>
<text x="313.5" y="50.3" transform="rotate(-90 313.5 50.3)">VPU</text>
<text x="316" y="50.5" transform="rotate(-90 316 50.5)">IN+2</text>
<text x="318.5" y="49.9" transform="rotate(-90 318.5 49.9)">IN-2</text>
<text x="321.1" y="48.7" transform="rotate(-90 321.1 48.7)">TC</text>
<text x="295.5" y="56.6">1</text>
<text x="295.5" y="59.2">2</text>
<text x="297.9" y="57.9">IN-3</text>
<text x="331.7" y="57.9">IN+1</text>
<text x="337.7" y="59.2">11</text>
<text x="337.7" y="56.6">12</text>
<text x="295.5" y="61.7">3</text>
<text x="295.5" y="64.3">4</text>
<text x="297.9" y="60.5">IN+3</text>
<text x="297.9" y="63">GND</text>
<text x="297.9" y="65.5">VS</text>
<text x="326.2" y="65.5">CRITICAL</text>
<text x="332.3" y="60.5">IN-1</text>
<text x="333.6" y="63">PV</text>
<text x="337.7" y="64.3">9</text>
<text x="337.7" y="61.7">10</text>
<text x="313.7" y="76.9" transform="rotate(-90 313.7 76.9)">A0</text>
<text x="316.3" y="76.9" transform="rotate(-90 316.3 76.9)">SCL</text>
<text x="318.8" y="76.9" transform="rotate(-90 318.8 76.9)">SDA</text>
<text x="321.3" y="76.9" transform="rotate(-90 321.3 76.9)">WARNING</text>
<text x="46.6" y="79.5">1</text>
<text x="46.6" y="82">2</text>
<text x="48.9" y="80.8">1</text>
<text x="48.9" y="83.3">2</text>
<text x="56.9" y="78">USB</text>
<text x="68.7" y="80.8">1</text>
<text x="68.7" y="83.3">2</text>
<text x="71" y="79.5">1</text>
<text x="71" y="82">2</text>
<text x="312.7" y="78.8" transform="rotate(-90 312.7 78.8)">5</text>
<text x="315.2" y="78.8" transform="rotate(-90 315.2 78.8)">6</text>
<text x="317.8" y="78.8" transform="rotate(-90 317.8 78.8)">7</text>
<text x="320.3" y="78.8" transform="rotate(-90 320.3 78.8)">8</text>
<text x="46.6" y="84.6">3</text>
<text x="46.6" y="87.1">4</text>
<text x="46.6" y="89.7">5</text>
<text x="48.9" y="85.9">3</text>
<text x="48.9" y="88.4">4</text>
<text x="68.7" y="85.9">3</text>
<text x="68.7" y="88.4">4</text>
<text x="71" y="84.6">3</text>
<text x="71" y="87.1">4</text>
<text x="71" y="89.7">5</text>
<text x="46.6" y="92.2">6</text>
<text x="46.6" y="94.7">7</text>
<text x="48.9" y="90.9">5</text>
<text x="48.9" y="93.5">6</text>
<text x="68.7" y="90.9">5</text>
<text x="68.7" y="93.5">6</text>
<text x="71" y="92.2">6</text>
<text x="71" y="94.7">7</text>
<text x="157.2" y="94.5">*Set CS to LOW by default to save GPIOs</text>
<text x="48.9" y="96">7</text>
<text x="68.7" y="96">7</text>
<text x="157.2" y="97.1">*Set BL to f</text>
<text x="168.2" y="97.1">loating(Pull up) to save GPIOs</text>
<text x="148.2" y="130.3">1</text>
<text x="150.5" y="131.6">1</text>
<text x="157.6" y="131.6">2</text>
<text x="159.9" y="130.3">2</text>
<text x="185" y="130.3">1</text>
<text x="187.4" y="131.6">1</text>
<text x="194.4" y="131.6">2</text>
<text x="196.7" y="130.3">2</text>
<text x="148.2" y="132.8">3</text>
<text x="150.5" y="134.1">3</text>
<text x="157.6" y="134.1">4</text>
<text x="159.9" y="132.8">4</text>
<text x="185" y="132.8">3</text>
<text x="187.4" y="134.1">3</text>
<text x="194.4" y="134.1">4</text>
<text x="196.7" y="132.8">4</text>
<text x="267.7" y="160.6">According to the test, R_Filter is not needed here, use 0R instead.</text>
<text x="39.1" y="163.3">1</text>
<text x="39.1" y="165.9">2</text>
<text x="42.2" y="164.3">VOUT</text>
<text x="42.2" y="166.9">GND</text>
<text x="52.6" y="164.3">VIN</text>
<text x="58.2" y="163.3">5</text>
<text x="148.2" y="164.6">1</text>
<text x="148.2" y="167.1">3</text>
<text x="150.5" y="165.9">1</text>
<text x="157.6" y="165.9">2</text>
<text x="159.9" y="164.6">2</text>
<text x="159.9" y="167.1">4</text>
<text x="185" y="164.6">1</text>
<text x="185" y="167.1">3</text>
<text x="187.4" y="165.9">1</text>
<text x="194.4" y="165.9">2</text>
<text x="196.7" y="164.6">2</text>
<text x="196.7" y="167.1">4</text>
<text x="39.1" y="168.4">3</text>
<text x="42.2" y="169.4">SET</text>
<text x="53.2" y="169.4">EN</text>
<text x="58.2" y="168.4">4</text>
<text x="150.5" y="168.4">3</text>
<text x="157.6" y="168.4">4</text>
<text x="187.4" y="168.4">3</text>
<text x="194.4" y="168.4">4</text>
<text x="48" y="179.6">Iset(mA)----R(kΩ)</text>
<text x="76.4" y="179.4">1</text>
<text x="48" y="182.1">600 ----11.3</text>
<text x="48" y="184.7">800 ----8.45</text>
<text x="48" y="187.2">1000----6.8</text>
<text x="48" y="189.8">1500----4.53</text>
<text x="76.4" y="189.5">3</text>
<text x="76.4" y="187">2</text>
<text x="48" y="192.3">2000----3.4</text>
<text x="80.8" y="195.3" transform="rotate(-90 80.8 195.3)">4</text>
<text x="82.3" y="196.1">HIGH--&gt;Enable</text>
<text x="82.3" y="198.7">LOW--&gt;Disable</text>
<text x="169.9" y="210.1">1</text>
<text x="169.9" y="212.6">3</text>
<text x="169.9" y="215.1">5</text>
<text x="176.3" y="210.1">2</text>
<text x="176.3" y="212.6">4</text>
<text x="176.3" y="215.1">6</text>
<text x="314.7" y="225.6">1</text>
<text x="321.1" y="225.6">2</text>
<text x="314" y="232.6" transform="rotate(-90 314 232.6)">3</text>
<text x="314.3" y="230.6">C</text>
<text x="316.5" y="232.6" transform="rotate(-90 316.5 232.6)">4</text>
<text x="319.1" y="232.6" transform="rotate(-90 319.1 232.6)">6</text>
<text x="321.1" y="230.6">T</text>
<text x="321.6" y="232.6" transform="rotate(-90 321.6 232.6)">5</text>
<text x="68.2" y="251">1</text>
<text x="90" y="251">6</text>
<text x="68.2" y="253.5">2</text>
<text x="68.2" y="256">3</text>
<text x="70.5" y="252.2">GND</text>
<text x="70.5" y="254.8">SW</text>
<text x="70.5" y="257.3">VIN</text>
<text x="82.5" y="252.2">BOOT</text>
<text x="85.8" y="254.8">EN</text>
<text x="86.1" y="257.3">FB</text>
<text x="90" y="256">4</text>
<text x="90" y="253.5">5</text>
</g>
<g font-size="2.3" fill="#00f">
<text x="181.7" y="23.4">LCD-CLK</text>
<text x="182.2" y="20.9">LCD-DIN</text>
<text x="287.6" y="23.4">INA2331-VPU</text>
<text x="324.9" y="20.9">INA3221-CH2-</text>
<text x="324.9" y="18.3">INA3221-CH2+</text>
<text x="181.6" y="28.5">LCD-RST</text>
<text x="182.9" y="25.9">LCD-DC</text>
<text x="161" y="34.8">10kΩ</text>
<text x="183" y="31">LCD-CS</text>
<text x="302" y="41.2">GND</text>
<text x="323.6" y="37.4">10kΩ</text>
<text x="345.2" y="41.2">INA2331-TC</text>
<text x="168.7" y="43.7">10Ω</text>
<text x="220.2" y="42.9" transform="rotate(-90 220.2 42.9)">N096-1608TBBIG11-H13</text>
<text x="127.5" y="48.8">LCD-BL</text>
<text x="149.6" y="51.3">1kΩ</text>
<text x="166.1" y="51.3">SS8050</text>
<text x="385.8" y="52.6">INA2331-VPU</text>
<text x="342.6" y="56.4">INA3221-CH1+</text>
<text x="342.6" y="59">INA3221-CH1-</text>
<text x="370.6" y="59">10kΩ</text>
<text x="251.2" y="62.8">GND</text>
<text x="308.4" y="61.5">INA3221AIRGVR</text>
<text x="385.8" y="62.8">INA2331-PV</text>
<text x="149.2" y="70.4">LCD-DIN</text>
<text x="186.4" y="70.4">XIAO-MOSI</text>
<text x="270.3" y="69.1">100nF</text>
<text x="148.7" y="72.9">LCD-CLK</text>
<text x="149.9" y="75.5">LCD-DC</text>
<text x="186.4" y="75.5">XIAO-MISO</text>
<text x="186.4" y="72.9">XIAO-SCK</text>
<text x="373.1" y="72.9">10kΩ</text>
<text x="384.6" y="76.7">INA2331-CRITICAL</text>
<text x="24.9" y="80.5">XIAO-D0</text>
<text x="24.9" y="83.1">XIAO-D1</text>
<text x="148.6" y="78">LCD-RST</text>
<text x="150" y="80.6">LCD-CS</text>
<text x="150.4" y="83.1">LCD-BL</text>
<text x="186.4" y="78">XIAO-D3</text>
<text x="24.9" y="85.6">XIAO-D2</text>
<text x="24.9" y="88.2">XIAO-D3</text>
<text x="84.8" y="88.2">XIAO-D10</text>
<text x="286.3" y="84.8" transform="rotate(-90 286.3 84.8)">GND</text>
<text x="294.4" y="85.6">0Ω</text>
<text x="373.1" y="86.9">10kΩ</text>
<text x="24.9" y="90.7">XIAO-D4</text>
<text x="24.9" y="93.3">XIAO-D5</text>
<text x="24.9" y="95.8">XIAO-D6</text>
<text x="84.8" y="95.8">XIAO-D7</text>
<text x="84.8" y="93.2">XIAO-D8</text>
<text x="84.8" y="90.7">XIAO-D9</text>
<text x="273.7" y="94.5">INA2331-SDA</text>
<text x="273.9" y="92">INA2331-SCL</text>
<text x="384.6" y="90.7">INA2331-WARNING</text>
<text x="36.3" y="107.2">XIAO-TX</text>
<text x="73.4" y="107.2">XIAO-D6</text>
<text x="36.1" y="111">XIAO-RX</text>
<text x="73.4" y="111">XIAO-D7</text>
<text x="293.1" y="113.6">INA3221-CH1+</text>
<text x="34.5" y="117.4">XIAO-SDA</text>
<text x="73.4" y="117.4">XIAO-D4</text>
<text x="271.5" y="117.4">4.7Ω</text>
<text x="371" y="119.9">3V3-INTERNAL</text>
<text x="34.8" y="121.2">XIAO-SCL</text>
<text x="73.4" y="121.2">XIAO-D5</text>
<text x="134.9" y="123.7">3V3-OUT</text>
<text x="171.7" y="123.7">5V-OUT</text>
<text x="257.6" y="122.5">20mΩ</text>
<text x="293.1" y="122.5">100nF</text>
<text x="33.4" y="128.8">XIAO-MOSI</text>
<text x="73.4" y="128.8">XIAO-D10</text>
<text x="239" y="127.5">5V-OUT</text>
<text x="271.5" y="130.1">4.7Ω</text>
<text x="293.1" y="126.3">INA3221-CH1-</text>
<text x="33.4" y="132.6">XIAO-MISO</text>
<text x="34.5" y="136.4">XIAO-SCK</text>
<text x="73.4" y="136.4">XIAO-D8</text>
<text x="73.4" y="132.6">XIAO-D9</text>
<text x="243.3" y="137.7">3V3</text>
<text x="293.1" y="136.4">INA3221-CH2+</text>
<text x="341" y="135.2">INA2331-SDA</text>
<text x="341.2" y="132.6">INA2331-SCL</text>
<text x="383.3" y="132.6">XIAO-SCL</text>
<text x="383.3" y="135.2">XIAO-SDA</text>
<text x="271.5" y="140.2">4.7Ω</text>
<text x="335.3" y="141.5">INA2331-CRITICAL</text>
<text x="257.6" y="145.3">20mΩ</text>
<text x="293.1" y="145.3">100nF</text>
<text x="334.6" y="144.1">INA2331-WARNING</text>
<text x="342.6" y="146.6">INA2331-TC</text>
<text x="237.7" y="151.7">3V3-OUT</text>
<text x="271.5" y="154.2">4.7Ω</text>
<text x="293.1" y="150.4">INA3221-CH2-</text>
<text x="134.9" y="158">3V3-OUT</text>
<text x="171.7" y="158">5V-OUT</text>
<text x="41.7" y="173.3">MT9700</text>
<text x="83.6" y="172">4.7kΩ</text>
<text x="97.5" y="170.7">10uF</text>
<text x="25.1" y="183.4">GND</text>
<text x="39.1" y="182.1">3.4kΩ</text>
<text x="91.2" y="180.9">GND</text>
<text x="87.4" y="191">MSK12C02</text>
<text x="34" y="193.6">GND</text>
<text x="359.5" y="201.2">3V3-INTERNAL</text>
<text x="78.5" y="206.3">GND</text>
<text x="272.3" y="208.8">DIAL-ADC</text>
<text x="310.9" y="208.8">XIAO-D2</text>
<text x="145.5" y="212.6">XIAO-D0</text>
<text x="145.5" y="215.2">XIAO-D1</text>
<text x="192.8" y="212.6">XIAO-RX</text>
<text x="192.8" y="215.2">XIAO-TX</text>
<text x="364.2" y="213.9">1kΩ</text>
<text x="332.5" y="217.7">DIAL_LEFT</text>
<text x="20.1" y="226.6">3V3</text>
<text x="332.5" y="222.8">DIAL_RIGHT</text>
<text x="332.5" y="227.9">DIAL_SW</text>
<text x="364.2" y="226.6">1kΩ</text>
<text x="31.5" y="232.9">100nF</text>
<text x="41.7" y="232.9">10uF</text>
<text x="51.8" y="232.9">22uF</text>
<text x="268.5" y="229.1">DIAL-ADC</text>
<text x="293.1" y="231.7">0Ω</text>
<text x="16.9" y="237.2">GND</text>
<text x="63.2" y="234.2">4.7uH</text>
<text x="78.2" y="238.1">100nF</text>
<text x="96.3" y="236.8">56pF</text>
<text x="307.1" y="239.3">1kΩ</text>
<text x="324.9" y="235.5">TM-2023</text>
<text x="364.2" y="239.3">1kΩ</text>
<text x="103.9" y="245.6">100kΩ</text>
<text x="16.9" y="247.3">GND</text>
<text x="364.2" y="252">1kΩ</text>
<text x="16.3" y="257.1">VBUS</text>
<text x="31.5" y="253.3">22uF</text>
<text x="41.7" y="253.3">10uF</text>
<text x="51.8" y="253.3">100nF</text>
<text x="189" y="255.8">GND</text>
<text x="69.6" y="260.9">TPS54202DDCR</text>
<text x="103.9" y="263.4">22.1kΩ</text>
<text x="166.1" y="258.3">4.7kΩ</text>
<text x="98.8" y="274.9">GND</text>
</g>
<g font-size="2.2" fill="#a00000">
<text x="35.5" y="3">1</text>
<text x="105.6" y="3">2</text>
<text x="175.6" y="3">3</text>
<text x="245.7" y="3">4</text>
<text x="315.7" y="3">5</text>
<text x="385.8" y="3">6</text>
<text x="1.7" y="38.9">A</text>
<text x="419.6" y="38.9">A</text>
<text x="1.7" y="113.2">B</text>
<text x="419.6" y="113.2">B</text>
<text x="1.7" y="187.5">C</text>
<text x="419.6" y="187.5">C</text>
<text x="1.7" y="261.8">D</text>
<text x="419.6" y="261.8">D</text>
<text x="35.5" y="297.6">1</text>
<text x="105.6" y="297.6">2</text>
<text x="175.6" y="297.6">3</text>
<text x="245.7" y="297.6">4</text>
<text x="315.7" y="297.6">5</text>
<text x="385.8" y="297.6">6</text>
</g>
</svg>
